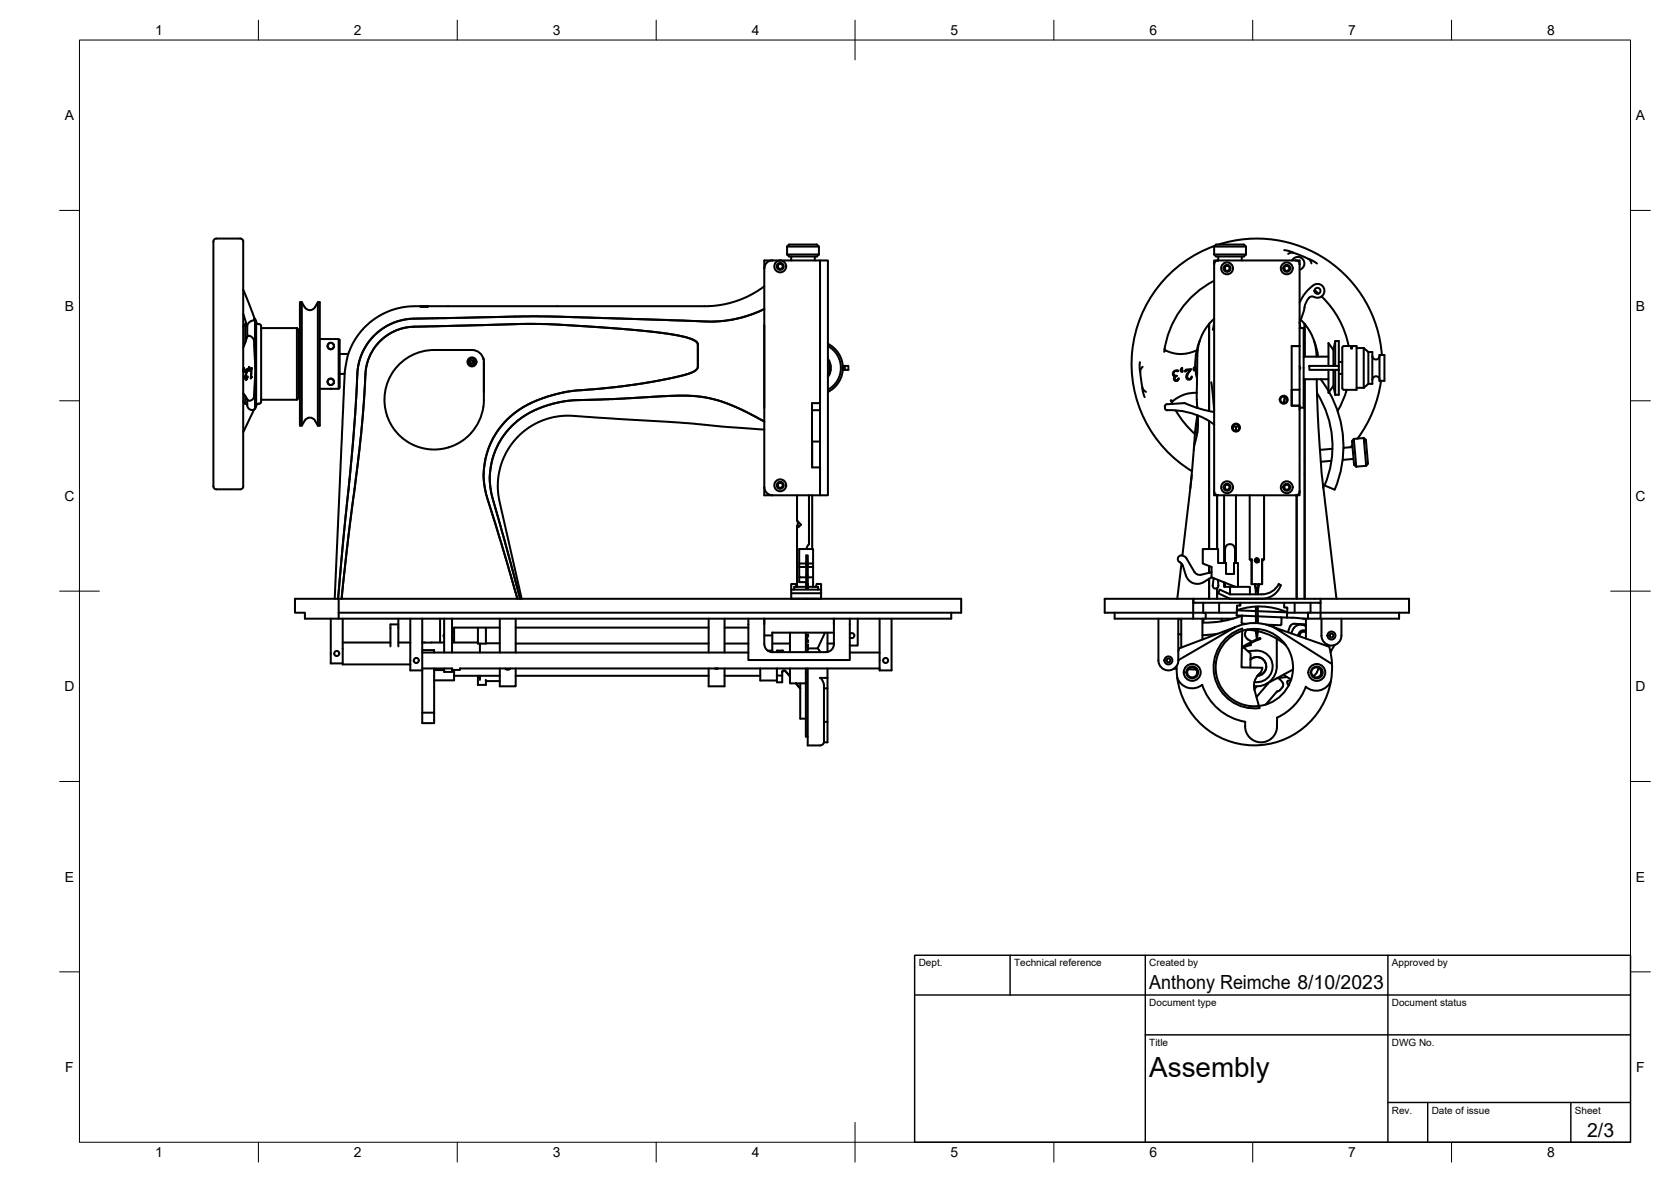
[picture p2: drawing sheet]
<svg xmlns="http://www.w3.org/2000/svg" width="420mm" height="297mm" viewBox="0 0 420 297" stroke-linecap="round" stroke-linejoin="round" font-family="sans-serif">
<!-- layer: Visible -->
<g fill="none" stroke="#000" stroke-width=".51">
<path d="M54.4 60h6a1.15 1.15 0 0 1 .8 1.4v59.8a1.73 1.73 0 0 1-.5 1.7l-6.3 .1M54.4 60a1.39 1.39 0 0 0-.7 1.8v59.4a1.41 1.41 0 0 0 .7 1.8M61.2 72.8l2.8 7.3M61.2 78.9l1 3.2M75.9 76h-.5v31h.5l.7-1.3M75.9 76v31M75.9 76a2.76 2.76 0 0 0 1.6 1.9 1.49 1.49 0 0 0 1.7-.7l.7-1.2M79.9 76h.5v31h-.5M79.9 76v31M105.7 77h2l-.6 .1zM192.2 72l-2.8 1.8-3.2 1.5-3.6 1.1-3.7 .5h-72.5a20.8 20.8 0 0 0-6.8 .7 17.7 17.7 0 0 0-12.9 16.2l-2.5 56.7M194.2 65.4a2 2 0 0 0-2 2"/>
<path d="M197.9 62l.5-.5h7l.5 .5v2M197.9 64l.5 .5h7l.5-.5M197.9 64h8M197.9 62h8M197.9 62v2M198.9 64.5v1M204.9 64.5v1M206.2 65.5h2v59h-2M206.2 66.4v34.9M305.3 70.6a23.5 23.5 0 0 0-12.6 17.8M305.3 62l.5-.5h7l.5 .5v2M305.3 64l.5 .5h7l.5-.5"/>
<path d="M305.3 64h8M305.3 62h8M305.3 66.4v-.9h21.5v21.5h-2M305.3 66.4v58.1h20.5M305.3 62v2M305.4 61.8a31.5 31.5 0 0 0-20.7 26.5 31.5 31.5 0 0 0 15 30.1M306.3 64.5v.9a1.01 1.01 0 0 0-1 1M306.4 61.5a31.5 31.5 0 0 1 41.1 27.7M312.2 64.5v1M322.9 62.9l2.3 .6M323.9 63.8l.8-.3a13.6 13.6 0 0 1 4.5 1.8l.6 .9M324.9 65.4a1.64 1.64 0 0 1 2.7-.2 1.64 1.64 0 0 1-.8 2.6"/>
<path d="M325.8 65.4a1.01 1.01 0 0 1 1 1M326.8 76a9.6 9.6 0 0 1 3.9-4.6 1.78 1.78 0 0 1 2.3 2.1 1.78 1.78 0 0 1-2.9 1 1.98 1.98 0 0 0-1.8 1.7l-.7 2.9-.8 1.7M329 65.1l2.1 1.1M330.5 73.2l.5 .1M330.5 73l1 .8M332.3 74.5a23.5 23.5 0 0 1 6.8 12.5M61.2 87.4l1-2.9 .6-.1 .5 .3 .4 .4 .2 .6 .2 4.9M61.2 93h.1M61.2 93.2v.1M61.3 93.1l-.1 .1h.2M61.3 93.4h.1M61.3 92.5h.1"/>
<path d="M61.4 92.5l-.1 .9M61.4 92.5l-.2 .4 .1 .5M61.6 93.4h.1M61.7 81.5v4.6M61.7 99.5v2M61.7 81.5l-.5 .7M61.7 81.5h.3M61.7 94.6h.1M61.7 95h.1M61.7 93.1h.1M61.7 95.2h.1M61.7 92.9l.6-.1-.5 1.7 .1 .7 .4-.6-.4 .8-.2-.2v-.5l.5-1.7-.4 .1-.2 .3z"/>
<path d="M61.8 95.4h.1M61.9 95.2l-.1 .2M62.1 92.8l-.1 .2M62.1 95.2h-.4M62.2 93l-.5 .1h.1M62.2 92.8h.1M62.2 94.6h.1M62.5 92.8h.1M62.5 92.7h.1M62.5 92.9h.2M62.6 92.2h.1M62.6 93.1h.1"/>
<path d="M62.6 92.2v.9zM63 92.6l.4-.1-.2 2.3h.1l-.3 .3 .1-2.4zM63 92.7h.1M63.1 94.8h.1M63.1 94.6h.1M63.2 92.5l.2 .1M63.2 92.6l-.1 .1h.2M63.2 94.8h.1M64.1 80.2v10.4M64.1 95.3v7.4M64.1 90.6v4.1l-.3 5.3-.5 .5-.8 .2-1.3-1.8M64.4 81v20.9"/>
<path d="M64.4 80.9l.3 .5h.2M64.4 80.9a.62 .62 0 0 0-.5-.8v.4l-1 .3-.7 .8v3M64.9 81.5h.3M65.2 81.5a1.18 1.18 0 0 1 .5 1.5v17a1.16 1.16 0 0 1-.5 1.5M65.7 82.5h9M74.7 82.5v18M74.7 82.5l.5 .5v17l-.5 .5h-9M75.2 94h.2M75.2 88.9h.2M80.4 85.2h4.8v12.5h-4.8M83.3 85.2h-.3M83.3 97.7h-.3"/>
<path d="M85.2 85.2a2.22 2.22 0 0 1 .2 2v10.3l-.2 .2M85.4 94h1.3M85.4 88.9h2.2M94 84.4l-1.4 1.6-1.2 2.1-1 2.4-.4 2.2-1.2 17.8-3.8 40 3.8-40 1.3-18.5 .9-3.2 1.2-2.2 1.8-2.2 2.4-1.9 3.3-1.7 3.4-.7 28.5-.6 8.8 .1 39.5 1.2 3.4-.3 2.9-.6 3.2-1 2.8-1.2-2.8 1.2-3.2 1-3.6 .7-3.5 .2-44.1-1.3-31.9 .6-3 .6-2.1 .8-2.2 1.4zM95.4 85.9a12.6 12.6 0 0 0-3.5 8.2l-1.2 15.5-3.1 25.3-1.7 15.6 1.7-15.6 2.8-22 1.3-15.6a18.4 18.4 0 0 1 1.1-7.5 12.5 12.5 0 0 1 11.3-7.7 12.3 12.3 0 0 0-8.7 3.8zM104.1 82.1l28.2-.7 5.5 .1 10 .5 12.7 1 8.9 1.1 4.3 1 1.3 .7 .5 .8M109.2 88h9.5a2.99 2.99 0 0 1 2.9 2.4l-.1-.4M109.2 88a12.5 12.5 0 0 0-12.3 10.1 12.5 12.5 0 0 0 7.6 13.9l3.1 .9 3.3-.1 2.9-.7 2.8-1.6a12.4 12.4 0 0 0 4.9-8.3M121.6 90.4l.1 .6M121.7 91l-.2 11.2M121.7 91v7.6M175.5 86.6v5.5"/>
<path d="M208.2 86.4a6.7 6.7 0 0 1 3.7 6.1 6.7 6.7 0 0 1-3.7 6M208.2 87a6.3 6.3 0 0 1 0 10.9M208.2 90.6a3.5 3.5 0 0 1 0 3.7M208.2 90.2a3.8 3.8 0 0 1 0 4.5M208.7 92.8h.1M208.7 92.5v1.3M212.4 92h.9v.9h-1.4v-.9h.5v.9M286.6 91l.1 2.4M287.2 97.5l.6 2.3M287.2 97.4l.4 .7 .5 .4M287.3 92.2l-.6 1 .5 4.2M292.8 87.6l.3 .5 3.1 .8 2.2-.1 2.5-.8"/>
<path d="M295.1 93.4l.6-.3 .5 .1v.1h-.8l-.3 .4 .2 .6 .7 .2-.6 .4v.5l.5 .2 .5-.5-.4 .6h-.5l-.3-.3v-.3l.2-.4-.5-.5zM297 92.6l.3-.1-.3 .4 .3 .2v.3l-.4-.2zM298.1 92.9l1.4-.1-1 1.6v.5l.5 .3h.3l.4-.6-.1 .5-.4 .3-.6-.1-.3-.7 .2-.7 .7-.9-.9 .1-.3 .3zM300.6 92.8l-.4-.1 .3-.5-.4 .6 .2 .3 .3-.1M300.9 98.7l-2.5 .3-2.2 .9a2.36 2.36 0 0 0-1.5 1.2v.3M301 89.6l-.1 10.4 .2 2.5-.1-.3M301.1 88l-.1 1.6M301.7 85.6a15.5 15.5 0 0 0-.7 9.6M304 92.1v9.3M304 81.4v10.7M304 81.4a12.8 12.8 0 0 0-3 8.2M304.6 96.1l.7 6.9"/>
<path d="M305.3 80.1l-1.3 1.3M305.3 81l-.3 1.9M322.9 99.6l.1 .7-.4 1M323 99.6v.9l-.3 .8M326.8 87h-2v15h2v22.5h-1M326.8 92.1l.1 .3-.1 .4M326.8 82.5h1v20h-1M326.8 87v14.9M326.8 97.9h-2v4h2M326.8 81l.2 1.5M327 80.3l1 1.1M327.8 95.3h6.2"/>
<path d="M327.8 89.6h6.2M328 95.3v55.2zM328 81.4v8.2M328 81.4a12.6 12.6 0 0 1 3 8.2M329.2 92h7.4v.9h-7.4zM330.4 85.6l.6 1.7 .4 2.3M331.1 95.3l.4 11.9 .8 11.4 .4 3.9v-.7M331.2 98.8a25 25 0 0 1 1.9 23.2M332.1 95.3l1.9 3M334 92.9v5.8l1.3-1.7 .4 2.2M334.2 98.5a27.8 27.8 0 0 1 1.4 24.5M335.3 88l.4-2.3h.9v6.3"/>
<path d="M335.3 92.9v4.1M335.3 88v4M335.3 88l-1.3-1.8v5.8M335.7 92.9v6.3M335.7 85.7v6.3M336.6 92.9v6.3h-.9M336.6 94h.9M336.6 91h.9M337.9 87h3.2v11h-3.2M337.9 87a1.12 1.12 0 0 0-.4 1.4v7.7a2.32 2.32 0 0 0 .2 1.8h.2M338.6 98l-1 2.7-1.3 2.6M339.7 87.3h.3v.3h-.3z"/>
<path d="M339.7 87.3h.3M341.1 97.5h1.8M341.1 87.5h1.8M342.9 87.5v10M342.9 87.5l1.2 1M344.1 88.5h1v8h-1M344.1 88.5v8M344.1 96.5l-1.2 1M345.1 89.4a.9 .9 0 0 0 .9 .9 .9 .9 0 0 0 .9-.9M345.1 95.5a.9 .9 0 0 1 .9-.9 .9 .9 0 0 1 .9 .9M346.9 89.2h1.2v6.5h-1.2zM347.2 95.7a31.5 31.5 0 0 1-5.9 14.5"/>
<path d="M61.2 100.8l.5 .7M61.7 101.5h.5M62.2 100.3v1.7l.2 .5 .7 .5 .8-.1M63.9 102.9l-2.7 5.7M64.1 102.7l-.2 .2M64.4 101.9l-.3 .8M65.2 101.5a.56 .56 0 0 0-.8 .4M79.2 105.7l.7 1.3M79.2 105.7a1.49 1.49 0 0 0-2.6 0M127.4 105.5l-2.6 3.2-1.8 3.4-1.1 4.1-.3 3.9 .7 4.3 3.7 12.1 4.1 14-4.1-14-3.7-12.1-.6-3.5v-3.4l.9-4 1.3-3.2 2-3 1.7-2 3-2.4 3.1-1.7 4.2-1.6 5-1.2 13.2-1.3 12.1-1.9 4.2-1 1.7-.6 1.1-.8 .3-.7-.5 .9-1.4 .8-6.3 1.5-11.2 1.8-12.5 1.2-4.9 1.1-3.2 1-2.8 1.3-2.8 1.7zM192.2 105.9l-5.7-2.9-5.1-2.1-3.8-1-4.9-.5-29.9 1.3-2.8 .5-3.2 .9-3 1.3-2.5 1.5-3.1 2.7-1.6 1.9-1.1 1.8-1.7 4-.4 1.8-.3 2.9 .2 2.5 .4 2.2 7.1 25.8M192.2 108l-21.5-1.8-27.3-1.7-2.9 .1-2.9 .6-2.3 .9-2.7 1.6-2.7 2.4-1.4 1.6-1.1 1.9-1.5 3.5-.6 2.4-.1 1.8 .1 2.7 .2 1.7 5.7 24.8"/>
<path d="M204.2 103.1h2M204.2 111h2M204.2 111v6.5M206.2 101.3v1.8M206.2 101.3h-2v16.2h2v7h-12M206.2 103.1v20.4M206.2 101.3v-35.8h-14v59h2M292.9 102.1l.3 .9a20.1 20.1 0 0 1 10 2.3M294.4 100.6l.4 .9M295.6 103.1a23.5 23.5 0 0 0 4.8 6M297.7 101.3h.3a29.8 29.8 0 0 0 7.3 2.2M297.7 101.3l-4.3 .3-.4 .3-.1 .2"/>
<path d="M299.7 119.4l-2.4 20.2M300.2 112.4l-.9 10.3M301 104.3v4.5M301 104.4l-.8 8M301.2 104.4l-.1 3.6-.9 4.4M303.2 105.3l2.1 1.4M304 101.4v1.9M304 105.8v10M304 115.8v9.9M310 107.2h1.6M310.8 107.2v1.1M326.8 101.9v.1"/>
<path d="M326.8 102.5v.5M334.8 115.8l-2.7 .2M335 112.8l-3.1 .3M340 111.9l-.4 .5M340.1 112.3l-2.3 .3M340.3 115.3l-2.7 .3M340.4 110.3a2.14 2.14 0 0 0-.3 2.2l.4 4.3 .5 .5M340.4 110.3l.6 7M342.9 110.1l.6 7M342.9 110.1a2.11 2.11 0 0 1 .7 2.1l.2 2.7a2.1 2.1 0 0 1-.3 2.2l-2.5 .2M342.9 110.1l-2.5 .2M192.2 122.4a2 2 0 0 0 2 2"/>
<path d="M200.4 124.5v6.3l1 1.1-.6 .6-.4-.4v15.4h2.3M200.6 131v1.3M203.4 124.5v12.2l-.6 1.3M204.2 124.5v13.5M304 125.7v12.3M305.3 123.5a1.01 1.01 0 0 0 1 1M306 124.5v13.5zM307.8 124.5v17M310.8 124.5v17M314.2 124.5v16.1l.5 .4M317.8 124.5v16.1M326 124.5v26"/>
<path d="M326.8 123.5a1.01 1.01 0 0 1-1 1M332.7 121.8l2.9 1.2M332.7 121.8l.1 .9M332.7 122.5l3.3 28M83.2 155.5v11.2h3M85.2 154h156.5v-3.5h-167.5v3.5h2.5v1.5h162.5v-1.5M85.2 150.5v5M86.2 155.5v11.5h17M100.2 156.9h-2v5.5M100.2 155.5v6.9M103.2 155.5v13h3M106.2 155.5v13"/>
<path d="M110.7 155.5v6M111.5 159.7l.2 .4M111.7 155.5v8.5M111.7 159.3l-.2 .4M113.7 158.7h.5M113.7 155.5v8.5M120.2 157.8v3.9h2v-3.9M125.7 157.7h-11.5v3.8M125.7 155.5v8.5M129.7 157.7h48.5M129.7 155.5v8.5M178.2 155.5v8.5"/>
<path d="M182.2 157.7h6M182.2 155.5v8.5M188.2 155.5v10.4h25.5v-10.4M192.2 156.9v-1.4v6.4a2.04 2.04 0 0 0 2 2h13.5a2 2 0 0 0 2-2v-6.4v1.4M192.2 159.7h2M198.6 159v4.9M198.9 148.2v2.3h7.6v-1.4h-7.6M198.9 148.2h7.6v.9M200.3 147.5l-.3-.7h-1.1v1.4M200.4 147.5h-.7v.7M201 142.5v2.6h1.7M201 142.5h1.7"/>
<path d="M201 145.1v1.2h1.7M201 141.6h1.7M202.4 150.5h.1M202.6 159.5h.6v.4h-.2v1h.2v.5h-.6M202.6 159v4.9M202.7 146.7v1.2h.4v-1.2M202.7 146.7v-7.1h.4v7.1M202.7 146.7h.4M202.9 150.5h.1M203.1 141.6h1.3v-3.6h-3.4v4.5M203.1 142.5h1.3M203.1 147.5h2.6v.7"/>
<path d="M204.4 142.5v2.6h-1.3M204.4 141.6v.9M204.4 145.1v2.4M205.1 147.5l.3-.7h1.1v1.4M207.4 159l-1.8 3.9h-2.5v1M208.1 159v4.8M209.7 159l-15.5-.1v4.6h-1.2M213.7 159.3a.62 .62 0 0 1 1 .1 .62 .62 0 0 1-.3 .9h-.4l-.3-.2M215.7 155.5v6.7h-2M221.2 155.5v13h3v-13M280.3 154v1.5h19.7M291.3 155.5v10.5a2.51 2.51 0 0 0 2.5 2.5 2.51 2.51 0 0 0 2.5-2.5v-10.5"/>
<path d="M296.3 159.4l.7 .1M296.3 155.5l.7 .2M297 155.5v7.2M297.1 141.6l-1.1 8.9M300 151.5h32M300 150.5h-22.2v3.5h25.4v1.5h-3.2M300 150.5h.1M300 150.5v5M302.3 155.5v5.2M302.5 151.5v2.5M302.7 155.5l-.2 1M303.2 154h7.8"/>
<path d="M303.2 155.5h6.9M304 145.4v5.1M304 142.2v1.7M304.6 143.8l-2.6 .6a1.54 1.54 0 0 1-1.7-.7l-2-3.4a1.12 1.12 0 0 0-1.2-.7 1.12 1.12 0 0 0-1 1l.3 .5 .9 .8 .9 2.8a3 3 0 0 0 4.4 1.6M304.6 145.1v-2.6l-2.2-.9v-3.6h3.9v3.5h2v2.7h2v-2.7h1v6M304.6 145.1l-2 1.2M304.6 145.1l6 2.4M305.2 145.3l-.3 1.8M306 147.8v2.7M306.2 159.3l-3.8 .3M306.2 145.7l.1 1.5a.71 .71 0 0 1-.7 .7 .71 .71 0 0 1-.7-.8M306.5 151.5v2.5"/>
<path d="M306.7 148.2l2.6 1.2h8a4.6 4.6 0 0 0 4.2-2.6l.6 .3a5 5 0 0 1-4.8 3.4h-8l-3-1.4zM307.3 155.5l-.2 .7M307.8 146.4v1.1h1.5M308 141.5l.1-3.7 .4-.8 .7-.3 .8 .3 .5 .8v3.7M308 146.4v1.1M309.3 149.4v-1.9h5v1.9M310.5 147.5h.1M311 153.4v1.3l4.8 .2M311 153.4l4.8 .2M311.3 153.3l-.3 .1M311.4 157.3l-.8 .3M311.4 157.3a11.5 11.5 0 0 1 8.9 .3"/>
<path d="M311.9 151.5v.7h-.9v1.2M312.2 156.5l.2 .2 .9 .1M312.2 154.7a25 25 0 0 1-9.8 1.8M312.3 155l-.1 1.5M312.3 154.7h-.1M312.5 154.7l-.2 .3M313.5 158.3l2.3 .2M313.6 158.2a1.63 1.63 0 0 0-.5 1.7 1.63 1.63 0 0 0 1.4 1.2v.3M314.2 140.6h.5v6.2M314.7 140.6v6.2h2.6v-6.2M315.5 146.8v.3M315.5 147l.3 2.3"/>
<path d="M315.6 146.8v.3M315.8 152.4v4.2v-.8h.4l.1 .8M315.8 141.3h.5M315.8 150.5h.1M315.8 158.8l.2 1.9M315.8 158.1l.2 .1v.6h-.2zM315.9 158.5l.3 .1M315.9 141.3h.2M316 158.2l.2-.1 .1 .7h-.3l.1-.1zM316 140.3v1M316.3 153.6l7.3 .3v1.3M316.3 150.5h.1"/>
<path d="M316.3 152.4v4.2M316.3 158.8l-.3 1.9M316.3 154.9l7.3 .3M316.3 158.6a16 16 0 0 1 7.1 3.6M316.4 146.8v.3M316.5 146.8l-.4 1.7-.6-1.4M316.5 147l-.2 2.3M317.8 140.6h-.5v6.2M317.8 140.6l-.4 .4M318.4 157l3.5 .1M320.3 157.6l13.9 4.9 .7 4.4zM322 155.1l.2 .3v1.5l-.3 .2"/>
<path d="M322.9 151.5v1.2h.8l-.1 1.2a17 17 0 0 0-12.3-.6M323.6 155.2h1.4M323.6 154h5.3M325 155.2l3.4 .4M325.5 151.5v2.5M327.6 155.5h.8M328.4 156.9l-2.9-.1a1.87 1.87 0 0 0-1.6 2.1M328.4 157.4a2.34 2.34 0 0 0-3.7 1.8M328.4 158.5a1.37 1.37 0 0 0-2 1.3M328.4 158.9a1.01 1.01 0 0 0-1.1 0 1.01 1.01 0 0 0-.5 1M328.9 155.5h-.5v5M329.5 151.5v2.5"/>
<path d="M332 150.5h-31.9v1M332 150.5v5h-3.1v-1.5M332 150.5h22.3v3.5h-25.4M332.3 155.5v4.2a2.51 2.51 0 0 0 2.5 2.5 2.51 2.51 0 0 0 2.5-2.5v-4.2M351.8 154v1.5h-19.8M84.2 163.8a.63 .63 0 0 1 1.1 .3 .63 .63 0 0 1-.9 .7l-.4-.5zM86.2 161.5h12M100.2 161.5h3M104.2 165.5a.63 .63 0 0 1 1.1 .4 .63 .63 0 0 1-.9 .7l-.4-.5zM106.2 161.5h5.5M106.2 168h7.5v.9h-2v-.9M106.2 168.5v13.2h3v-2.6"/>
<path d="M106.2 163.4h3v.6M106.2 164h82M106.2 179.1h3M109.2 168v3M109.2 171v8.1M109.2 168.4h2.5M113.7 160.7h.5M113.7 161.5h6.5M113.7 168.4h.5M114.2 168.4v2.6h-5M114.2 169.8h11.5M114.2 168.3v.1"/>
<path d="M120.2 169.8v2.3h2v-1.2M120.2 170.1h.5M120.7 169.8v1.1M120.7 161.7v2.3M122.2 171.2h3.5M122.2 161.7h3.5M125.7 168v4.5h4v-4.5M127 168l.5 .3 .8-.3M129.7 169.8h48.5M129.7 161.7h48.5M178.2 168v4.5h4v-4.5M179.8 168l.3 .1 .5-.1"/>
<path d="M179.9 168h.5M182.2 169.8h9M182.2 161.7h6M191.2 168v3h4.1M194.2 161.7h4.4M195.3 168v1.8h1.4M195.3 163.8v.1M196.7 163.8h-1.4v-.3h1.4v.4M197.4 168.6l1 1.1M197.4 168.6l1.2 1.4-.2-.3M197.4 168.6l-.5-.1-.2 .5M197.4 168.6l-.4-.1-.3 .3v2.7h-1.4v-1.7"/>
<path d="M198.6 168v3.7h4M198.6 163.7l-.2 .2M200.1 171.7l1.1 1.4-1.1-1.4M201.2 171.7v8.9h1.4M202.6 168v17.1h.5M202.6 162h.6l-.1 .9M203 160.9v.5M203.1 168v19.3h3.1a1.55 1.55 0 0 0 1-2v-13.2l-.4-1.2-.6-.5h1.9v-2.4M205.6 162.9l.7 1M207.2 173h.9M208.1 170.4v16.1h-.9M208.1 161.7h1.6"/>
<path d="M213.7 164h7.5M221.2 168h-105.5v.3h-2M222.1 166a.62 .62 0 0 1 .8-.6 .62 .62 0 0 1 .2 1.1 .62 .62 0 0 1-1-.3l-.1-.2M295.2 168l.6 .1M295.9 167.4l.1 2.9M296 170.3a4 4 0 0 0 6.3 1.8 13.8 13.8 0 0 0 10.8 9.3 4.1 4.1 0 0 0 3.3 5.1 4.1 4.1 0 0 0 4.7-3.9v-2.3M296 170.3a19.5 19.5 0 0 0 19 17 19.5 19.5 0 0 0 19.7-16.2M296.3 163.6l.2-.7 14.1-5.3-14.3 8.3M298.8 168.2l2 .1M312.7 162.7l1.8 1.6-.1 3.5M314.4 165.7a2.36 2.36 0 0 1 3.8 .8 2.36 2.36 0 0 1-2 3.3M314.5 161.6v.5l-1.8 .6"/>
<path d="M315.8 163.5a4 4 0 0 1 4.2 4.2 4 4 0 0 1-4.6 3.7M315.8 163.5l-2 .1M316 172.5l-.6 .7M316.5 160.7l.4-.2v-.2l-2.3 1-2.3 1.4M316.5 160.7l-4.2 2.2M317.4 167.8l-5.2-.1 .2-9.7a10.3 10.3 0 0 0-7 11.9 10.3 10.3 0 0 0 11.3 8l-1.3-4.5a4.1 4.1 0 0 1 1.4-4.2M317.4 167.8l-.2 .7-.4 .7M318.8 171.7l-2.9 3.5M318.8 171.7h.1M321 160.5v7a5 5 0 0 1-5.7 4.9M321.4 170.4a1.7 1.7 0 0 1 1.2 1.3 1.7 1.7 0 0 1-.7 1.7M321.9 173.4l-.8 .4-2.8 3.3"/>
<path d="M322.7 169.5l2 1.2M323.6 170.1l-2.5 .3M324.1 172.1h-.1M324.6 170.9l-.9 .3 .1 .7 .2 .2M325.1 168.3l-6.7 3.6M328.3 172.6a13.8 13.8 0 0 1-7.2 7.7M331.2 168.9l-.4 .6-.7 .4M331.5 167.8l-.3 1.1M333.7 162v.3M334.7 171.1a4 4 0 0 1-6.4 1.5M334.9 166.9l-.2 4.2M335.6 162.1l-1 1.8"/>
<path d="M207.2 181.4h.9"/>
<circle cx="196.2" cy="66.9" r="1.49"/>
<circle cx="196.2" cy="66.9" r=".62"/>
<circle cx="196.2" cy="66.9" r=".88"/>
<circle cx="308.5" cy="67.4" r="1.49"/>
<circle cx="308.5" cy="67.4" r=".62"/>
<circle cx="308.5" cy="67.4" r=".88"/>
<circle cx="323.5" cy="67.4" r="1.49"/>
<circle cx="323.5" cy="67.4" r=".62"/>
<circle cx="323.5" cy="67.4" r=".88"/>
<circle cx="331.3" cy="73.1" r=".75"/>
<circle cx="83.1" cy="96" r=".82"/>
<circle cx="83.2" cy="87" r=".81"/>
<circle cx="83.2" cy="86.9" r=".79"/>
<circle cx="83.2" cy="95.9" r=".79"/>
<circle cx="118.7" cy="90.9" r="1.13"/>
<circle cx="118.7" cy="90.9" r=".41"/>
<circle cx="118.7" cy="90.9" r=".84"/>
<circle cx="310.8" cy="107.5" r=".84"/>
<circle cx="310.8" cy="107.5" r="1.01"/>
<circle cx="322.8" cy="100.5" r=".84"/>
<circle cx="322.8" cy="100.5" r="1.01"/>
<circle cx="196.2" cy="122" r="1.49"/>
<circle cx="196.2" cy="122" r=".62"/>
<circle cx="196.2" cy="122" r=".88"/>
<circle cx="308.5" cy="122.4" r="1.49"/>
<circle cx="308.5" cy="122.4" r=".62"/>
<circle cx="308.5" cy="122.4" r=".88"/>
<circle cx="323.5" cy="122.4" r="1.49"/>
<circle cx="323.5" cy="122.4" r=".62"/>
<circle cx="323.5" cy="122.4" r=".88"/>
<circle cx="316" cy="140.8" r=".52"/>
<circle cx="334.8" cy="159.7" r=".5"/>
<circle cx="334.8" cy="159.7" r="1.01"/>
<circle cx="293.8" cy="166" r=".5"/>
<circle cx="293.8" cy="166" r="1.01"/>
<circle cx="299.8" cy="169" r="1.26"/>
<circle cx="299.8" cy="169" r="1.49"/>
<circle cx="299.8" cy="169" r="2.13"/>
<circle cx="315.4" cy="167.8" r="9.7"/>
<circle cx="331" cy="169" r="1.26"/>
<circle cx="331.1" cy="169" r="1.49"/>
<circle cx="331.1" cy="169" r="2.13"/>
</g>
<g fill="#000">
<circle cx="63.1" cy="92.7" r=".25"/>
<circle cx="294.4" cy="100.6" r=".25"/>
<circle cx="315.8" cy="141.3" r=".25"/>
<circle cx="316.3" cy="141.3" r=".25"/>
<circle cx="196.7" cy="163.5" r=".25"/>
</g>
<!-- layer: BORDER -->
<g fill="none" stroke="#000" stroke-width=".25">
<path d="M20 10.1h390v276.9h-390zM65 5.1v5M115 5.1v5M165 5.1v5M215 5.1v10M265 5.1v5M315 5.1v5M365 5.1v5M15 52.9h5M410 52.9h5M15 100.7h5M410 100.7h5"/>
<path d="M15 148.6h10M405 148.6h10M15 196.4h5M410 196.4h5M15 244.2h5M410 244.2h5M65 287v5M115 287v5M165 287v5M215 282.1v9.9M265 287v5M315 287v5"/>
<path d="M365 287v5"/>
</g>
<!-- layer: TITLEBLOCK -->
<path d="M230 240.1h180v46.9h-180zM230 250h180M254 240.1v9.9M288 240.1v46.9M349 240.1v46.9M288 260.1h122M349 277.1h61M359 277.1v9.9M395 277.1v9.9" fill="none" stroke="#000" stroke-width=".36"/>
<text font-size="7" x="289" y="270.6">Assembly</text>
<g font-size="4.9">
<text x="289" y="248.5">Anthony Reimche 8/10/2023</text>
<text x="399.1" y="285.7">2/3</text>
</g>
<g font-size="3.5">
<text x="39" y="8.8">1</text>
<text x="89" y="8.8">2</text>
<text x="139" y="8.8">3</text>
<text x="189" y="8.8">4</text>
<text x="239" y="8.8">5</text>
<text x="289" y="8.8">6</text>
<text x="339" y="8.8">7</text>
<text x="389" y="8.8">8</text>
<text x="16.3" y="30.2">A</text>
<text x="411.3" y="30.2">A</text>
<text x="16.3" y="78">B</text>
<text x="411.3" y="78">B</text>
<text x="16.2" y="125.9">C</text>
<text x="411.2" y="125.9">C</text>
<text x="16.2" y="173.7">D</text>
<text x="411.2" y="173.7">D</text>
<text x="16.3" y="221.6">E</text>
<text x="411.3" y="221.6">E</text>
<text x="16.4" y="269.4">F</text>
<text x="411.4" y="269.4">F</text>
<text x="39" y="290.8">1</text>
<text x="89" y="290.8">2</text>
<text x="139" y="290.8">3</text>
<text x="189" y="290.8">4</text>
<text x="239" y="290.8">5</text>
<text x="289" y="290.8">6</text>
<text x="339" y="290.8">7</text>
<text x="389" y="290.8">8</text>
</g>
<g font-size="2.5">
<text x="231" y="242.9">Dept.</text>
<text x="255" y="242.9">Technical reference</text>
<text x="289" y="242.9">Created by</text>
<text x="350" y="242.9">Approved by</text>
<text x="289" y="252.8">Document type</text>
<text x="350" y="252.8">Document status</text>
<text x="289" y="262.9">Title</text>
<text x="350" y="262.9">DWG No.</text>
<text x="350" y="279.9">Rev.</text>
<text x="360" y="279.9">Date of issue</text>
<text x="396" y="279.9">Sheet</text>
</g>
</svg>
